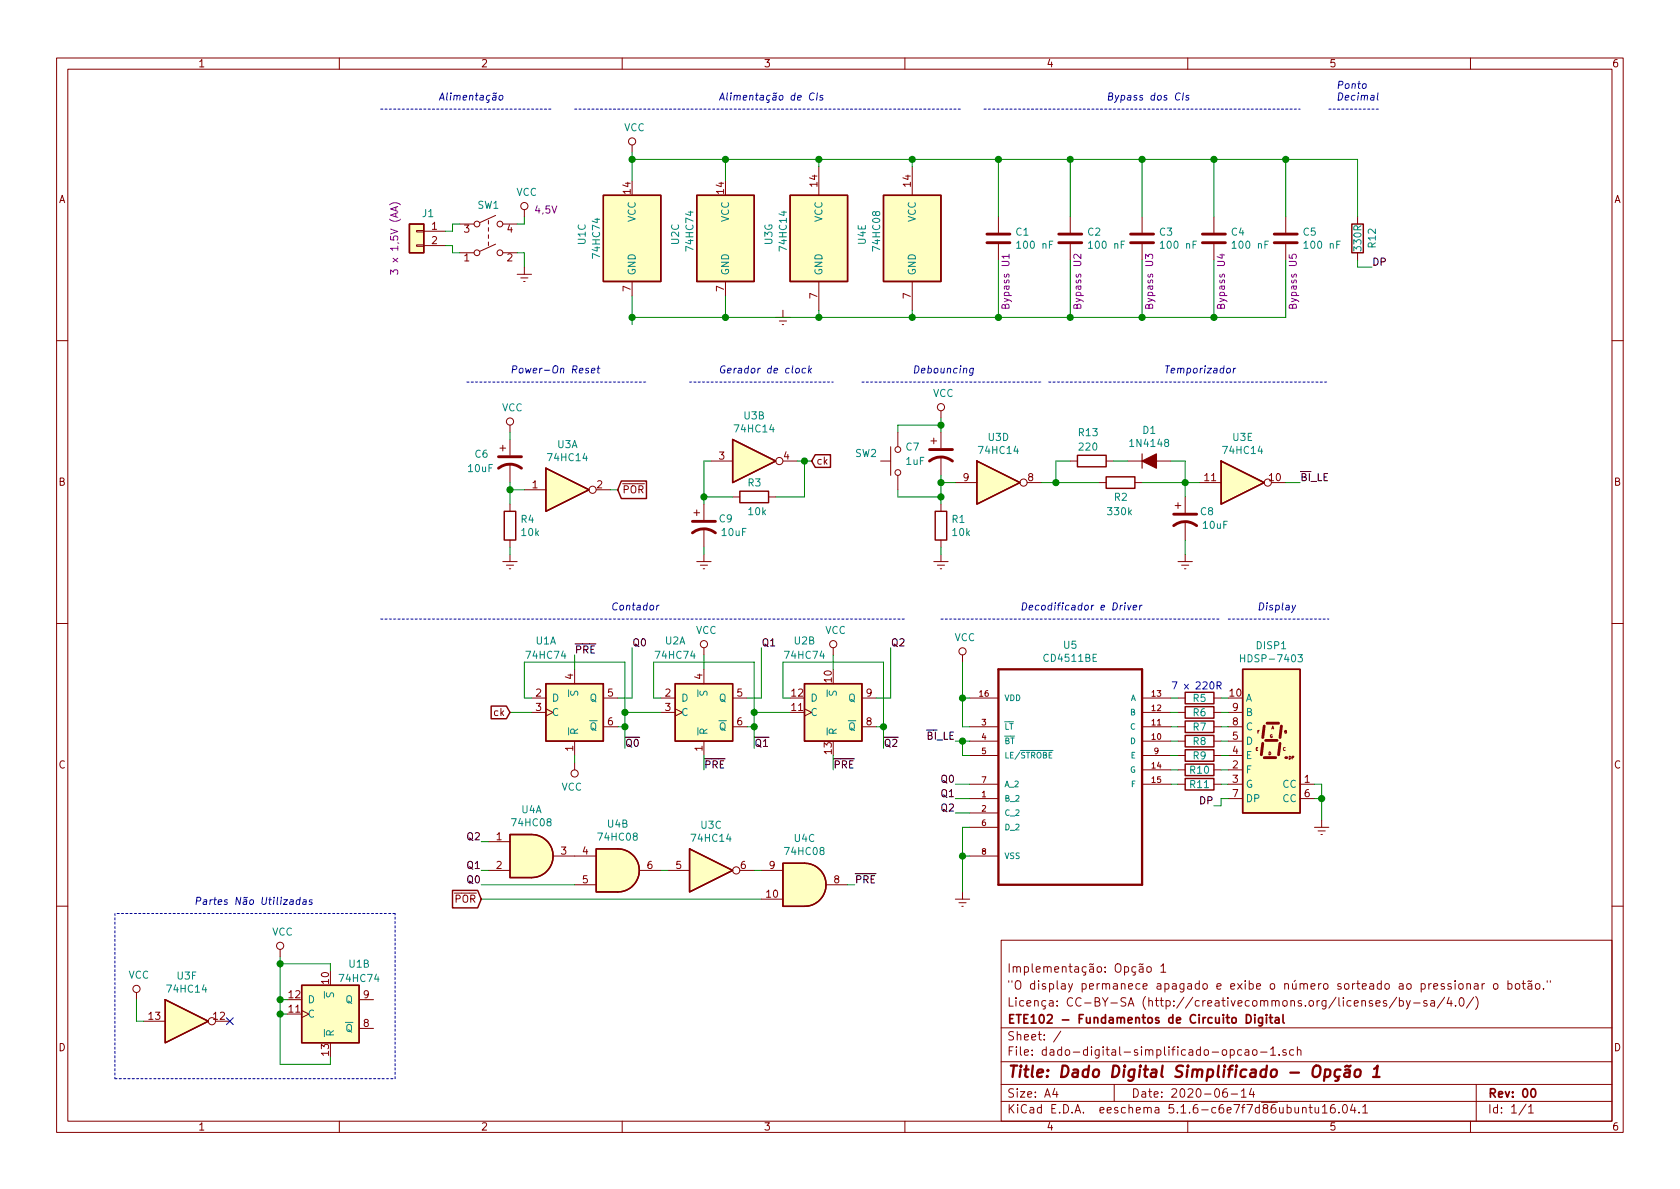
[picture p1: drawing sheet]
<svg xmlns="http://www.w3.org/2000/svg" width="297mm" height="210mm" viewBox="0 0 297 210" stroke-linecap="round" stroke-linejoin="round" font-family="sans-serif">
<g fill="none" stroke="#840000" stroke-width=".18">
<path d="M10 10.3h277v189.9h-277zM12 12.2h273v186.1h-273zM60 10.3v1.9M110 10.3v1.9M160 10.3v1.9M210 10.3v1.9M260 10.3v1.9M144.8 29.5v5M189.2 38.3v2.8M201.9 38.3v2.8M214.6 38.3v2.8M227.3 38.3v2.8"/>
<path d="M111.8 49.8v2.5M128.3 49.8v2.5M144.8 49.8v5.1M189.2 43.2v2.8M201.9 43.2v2.8M214.6 43.2v2.8M227.3 43.2v2.8M10 60.2h2M285 60.2h2M90.2 89.1v1.3M90.2 95.5v1.3M125.7 81.5h3.8"/>
<path d="M138.4 81.5h2.6M212.1 85.3h3.8M224.8 85.3h2.5M10 110.3h2M124.5 118.4v2.5M285 110.3h2M116.8 123.4h2.6M116.8 126h2.6M119.4 125.3l1.2 .7-1.2 .6M124.5 131.1v2.5M129.5 123.4h2.6M129.5 128.5h2.6"/>
<path d="M142.2 125.3l1.3 .7-1.3 .6M152.4 123.4h2.5M152.4 128.5h2.5M171.4 123.4h5.1M171.4 128.5h5.1M171.4 131.1h5.1M171.4 133.6h5.1M171.4 138.7h5.1M201.9 123.4h5.1M201.9 128.5h5.1M201.9 131.1h5.1M201.9 133.6h5.1"/>
<path d="M201.9 138.7h5.1M201.9 126h5.1M201.9 136.1h5.1M118.1 153.9h3.8M130.8 153.9h2.5M171.4 141.2h5.1M171.4 143.8h5.1M171.4 146.3h5.1M171.4 151.4h5.1M10 160.2h2M177 166.3h108v32h-108zM201.5 171h.6v.9"/>
<path d="M202.1 171.3l-.5 .1-.2 .2 .2 .3h.5M202.1 170.4l-.2 .2-.3-.2-.2 .2M202.8 171.1l.2-.2 .5 .2v.7l-.2 .1-.5-.1zM205.3 170.9l.4-.5v1.5M205.3 171.9h.8M242.6 177l-.3-.1-.2 .2v.3l.5 .1v.3h-.5M243.3 177.4l.7-.1-.1-.3-.4-.1-.2 .2 .1 .7h.5M245.1 177l-.3-.1-.2 .2 .1 .3 .4 .1v.3h-.5M246.9 176.3l-1.3 2M247.4 177l.5-.1 .2 .3v.6l-.2 .1-.5-.1M247.4 176.4v1.5M248.6 176.9l.4 1"/>
<path d="M249.4 176.9l-.5 1.4-.3 .1M249.9 177.4h1.2M252.3 177l-.4-.1-.2 .2 .1 .3 .5 .1v.3h-.6M253 177h.6v.9M253.6 177.3l-.5 .1a.29 .29 0 0 0-.2 .2 .29 .29 0 0 0 .2 .3l.5-.1M255.3 174l-.3-.1-.2 .2 .1 .3 .4 .1v.3h-.5M255.4 176.3l-1.3 2M256.2 176.3l-.3 1.1h.9M256.6 174a.37 .37 0 0 0-.6 .1l.1 .3 .5 .1v.1l-.2 .3-.4-.1M256.6 176.9v1M257.3 173.4v.2M257.3 173.9v1"/>
<path d="M257.4 177.8v.1M258 174.1l.2-.2 .4 .2 .1 .5-.1 .2-.4 .1-.2-.1zM258.1 176.6l.2-.2a.8 .8 0 0 1 .6 .8 .8 .8 0 0 1-.6 .7l-.2-.1-.1-.4zM259.4 174.1v-.1a.37 .37 0 0 1 .6 .1v.8M259.4 173.9v1M260.6 176.3l-1.3 2M260.7 174h.6v.9M260.9 176.2a1.71 1.71 0 0 1 0 2.3M261.3 174.3l-.4 .1-.3 .2 .3 .3 .4-.1M262.1 173.9v1M262.5 173.9l-.4 .3M264.1 174.1l.2-.2 .5 .2v.7l-.2 .1-.5-.1z"/>
<path d="M266.6 174l.5-.1 .2 .3-.1 .6h-.6M266.6 173.4v1.5M268 174.1l.2-.2 .4 .2v.7l-.2 .1-.4-.1zM269.1 173.9h.6M269.3 173.4v1.3l.4 .2M270.2 174h.6v.9M270.8 174.3l-.5 .1a.29 .29 0 0 0-.2 .2 .29 .29 0 0 0 .2 .3l.5-.1M270.8 173.4l-.2 .2-.3-.2-.2 .2M271.6 174.1l.2-.2 .4 .2v.7l-.2 .1-.4-.1zM272.9 174.8v.1M273.6 173.4v.3M274.1 173.4v.3"/>
<path d="M285 160.2h2M60 198.3v1.9M110 198.3v1.9M160 198.3v1.9M177 194.8h108M177 191.8h108M177 187.8h108M177 181.8h108M186.5 192.5l-.4 1h1M186.8 193v1M187.6 182.3l-1.3 2M197 191.8v3"/>
<path d="M210 198.3v1.9M216.9 192.5a.62 .62 0 0 0-.7 .7l.1 .7 .2 .1 .5-.1v-.5l-.1-.2-.4-.1-.3 .3M217.5 185.7l.5-.1 .2 .3-.1 .6h-.6M217.7 193.5h1.1M219.5 193l.4-.5v1.5M219.5 194h.8M219.5 185.7l-.4-.1-.3 .3 .1 .6h.6M220.2 185.7h.6v.9M220.8 186h-.5l-.2 .3 .2 .3 .5-.1M221.3 192.5l-.4 1h.9M221.5 185.7l.2-.1 .5 .1v.8l-.3 .1-.4-.1zM221.6 193v1"/>
<path d="M222.9 186h1.1M224.7 185.5l.4-.4v1.5M224.7 186.6h.8M226.2 186.5v.1M227.4 185.7a.37 .37 0 0 0-.6 .1l.1 .2 .5 .2 .1 .1-.3 .3-.4-.1M228.7 185.7l-.4-.1-.3 .3 .1 .6 .2 .1 .4-.1M229.4 185.7a.37 .37 0 0 1 .6 .1v.8M229.4 185.1v1.5M230.3 196l.2-.2 .4 .1v.9M231.4 195.8h.6M231.6 195.3v1.3l.4 .2M232.5 195.8v.8a.37 .37 0 0 0 .6 .1"/>
<path d="M233.1 195.8v1M233.8 195.8l.4-.5v1.5M233.8 196.8h.8M235.9 195.3a.59 .59 0 0 0-.7 .7l.1 .7 .2 .1 .5-.1 .1-.5-.2-.2-.4-.1-.3 .3M236.7 196.7v.1M237.5 195.5l.2-.2a.81 .81 0 0 1 .6 .6 .81 .81 0 0 1-.3 .8l-.1 .1a.79 .79 0 0 1-.4-1.3zM239.1 195.2l-.3 1.1h.9M239.5 195.8v1M240.3 196.7v.1M240.9 195.8l.5-.5v1.5M240.9 196.8h.9M260 198.3v1.9"/>
<path d="M261 191.8v6.5M269.8 195.2l-1.2 2M270.3 195.8l.4-.5v1.5M270.3 196.8h.8"/>
<circle cx="137.8" cy="81.5" r=".63"/>
<circle cx="224.2" cy="85.3" r=".63"/>
<circle cx="130.2" cy="153.9" r=".63"/>
</g>
<g fill="none" stroke="#840000" stroke-width=".3">
<path d="M220.4 179.4a.75 .75 0 0 1 .8 .8 .75 .75 0 0 1-.8 .7zM221.9 179.4v.2M221.9 179.9v1M223.2 179.9v1.2l-.3 .3h-.3M223.9 179.4v.2M223.9 179.9v1M224.4 179.9h.6M224.6 179.4v1.3l.4 .2M226.8 179.4v1.3l.3 .2M223.2 180l-.4-.1-.3 .3 .1 .6 .2 .1 .4-.1M225.5 180h.6v.9M226.1 180.3l-.4 .1-.3 .2 .3 .3 .4-.1"/>
<path d="M270.9 192.6l.1-.1a.81 .81 0 0 1 .6 .6 .81 .81 0 0 1-.3 .8l-.1 .1a.8 .8 0 0 1-.6-.6 .8 .8 0 0 1 .3-.8z"/>
</g>
<path d="M176.5 118.4h25.4v38.1h-25.4zM234.3 189.2a.68 .68 0 0 1 .9 .1v.8a.66 .66 0 0 1-1 .2M234.3 189.1l-.2 2M236.4 190.5l.3 .3-.3 .3h-.3M237 189.2a.67 .67 0 0 0-1 .3l-.1 .6 .2 .2 .2 .1 .6-.1M237.8 189.2h.8v1.2M238.7 189.6l-.7 .1a.4 .4 0 0 0-.3 .3 .4 .4 0 0 0 .2 .4l.7-.1M238.8 188.4l-.3 .2-.3-.2-.4 .2M239.6 189.3a.53 .53 0 0 1 .6-.2 .53 .53 0 0 1 .4 .4l-.1 .6a.54 .54 0 0 1-.5 .4 .54 .54 0 0 1-.5-.4zM242.8 190.4h1.1M243 189l.6-.6-.3 2" fill="none" stroke="#840000" stroke-width=".41"/>
<path d="M185.2 132.7h1M186 133h-.5v1.1h.5" fill="none" stroke="#008484" stroke-width=".18"/>
<g fill="#ffffc2" stroke="#ffffc2" stroke-width=".18">
<path d="M142.2 120.9h10.2v10.2h-10.2z"/>
<path d="M123.2 34.5h10.1v15.3h-10.1z"/>
<path d="M106.7 34.5h10.1v15.3h-10.1z"/>
<path d="M139.7 34.5h10.2v15.3h-10.2z"/>
<path d="M129.5 77.7l7.7 3.8-7.7 3.8z"/>
<path d="M121.9 150.1l7.6 3.8-7.6 3.8z"/>
<path d="M215.9 81.5l7.6 3.8-7.6 3.8z"/>
<path d="M119.4 120.9h10.1v10.2h-10.1z"/>
<path d="M219.7 118.4h10.2v25.4h-10.2z"/>
</g>
<path d="M106.7 34.5h10.1v15.3h-10.1zM123.2 34.5h10.1v15.3h-10.1zM139.7 34.5h10.2v15.3h-10.2zM129.5 77.7l7.7 3.8-7.7 3.8zM89.2 90.4h2v5.1h-2zM215.9 81.5l7.6 3.8-7.6 3.8zM219.7 118.4h10.2v25.4h-10.2zM119.4 120.9h10.1v10.2h-10.1zM142.2 120.9h10.2v10.2h-10.2zM121.9 150.1l7.6 3.8-7.6 3.8z" fill="none" stroke="#840000" stroke-width=".25"/>
<g fill="none" stroke="#840000" stroke-width=".51">
<path d="M187.2 42.9h4.1M187.2 41.4h4.1M199.9 42.9h4.1M199.9 41.4h4.1M212.6 42.9h4.1M212.6 41.4h4.1M225.3 42.9h4.1M225.3 41.4h4.1M223.3 131.4l-.3 2.1M223.5 134h2.1M223.5 128.4l-.2 2M223.8 130.9h2"/>
<path d="M224 127.9h2.1M226.3 131.4l-.2 2.1M226.6 128.4l-.3 2"/>
</g>
<path d="M191.1 45v.7l-.9-.7-.4 .2 .2 .5M202.5 45.7v-.7l.5 .4 .1-.4h.5l.2 .2-.1 .5M215.7 45.1h.8M216.1 44.9v.8l-.9-.3M227.9 45v.6l.6 .1-.1-.5 .3-.2h.3l.2 .2-.1 .5" fill="none" stroke="#840084" stroke-width=".18"/>
<circle cx="227.3" cy="134" r=".25" fill="#840000"/>
<g fill="none" stroke="#840000" stroke-width=".18">
<path d="M81.3 39.6h2.5M86.4 39v.6M87.6 38.1l-2.8 1.3M88.9 39.6h2.5M92.7 37.1v1.2M111.8 25.6v1.3M161.3 29.5v5M176.5 38.3v2.8M240 38.3v1.3M73.7 43.3h1.2v.3h-1.2zM73.7 40.8h1.2v.2h-1.2zM74.9 40.9h3.8"/>
<path d="M74.9 43.4h3.8M81.3 44.7h2.5M86.4 40.3v.6M86.4 41.5v.7M86.4 42.8v.6M87.6 43.2l-2.8 1.2M88.9 44.7h2.5M91.4 48.5h2.6M92.1 49.1h1.2M92.6 49.8h.2M92.7 47.2v1.3M137.2 56.1h2.5"/>
<path d="M137.8 56.8h1.3M138.3 57.4h.3M138.4 54.9v1.2M161.3 49.8v5.1M176.5 43.2v2.8M240 44.7v1.3M88.4 79.2h1M88.9 78.7v1.1M90.2 75.2v1.2M90.2 77.7v2.8M157.5 79v5.1M158.7 76.4v2.6"/>
<path d="M164.6 78h1M165.1 77.5v1M166.4 72.6v1.3M166.4 76.4v2.8M88.9 99.3h2.5M89.5 99.9h1.3M90.2 82v3.3M90.2 98v1.3M92.7 86.6h3.8M105.4 86.6h2.5M122.7 90.7h1M123.2 99.3h2.5"/>
<path d="M123.2 90.2v1M123.8 99.9h1.3M124.5 89.1v2.8M124.5 93.5v3.3M124.5 98v1.3M129.5 87.9h1.3M135.9 87.9h1.3M155.7 81.5h1.8M158.7 84.1v2.5M165.1 99.3h2.5M165.7 99.9h1.3M166.4 80.8v3.3"/>
<path d="M166.4 89.1v1.3M166.4 95.5v1.3M166.4 98v1.3M168.9 85.3h3.8M181.6 85.3h2.5M189.2 81.5h1.3M194.3 85.3h1.3M195.6 81.5h1.2M199.4 81.5h7.6M200.7 85.3h1.2M207.8 89.4h1M208.3 99.3h2.5"/>
<path d="M208.3 88.9v1M208.9 99.9h1.3M209.5 87.9v2.8M209.5 92.2v3.3M209.5 98v1.3M90 100.6h.3M101.6 118.4v2.5M124.3 100.6h.3M124.5 114.5v1.3M147.3 114.5v1.3M166.2 100.6h.3M170.2 115.8v1.3"/>
<path d="M209.4 100.6h.3M94 126h2.5M94 123.4h2.5M96.5 125.3l1.3 .7-1.3 .6M101.6 131.1v2.5M101.6 134.9v1.2M106.7 128.5h2.5M106.7 123.4h2.5M208.3 138.7h1.2M208.3 136.1h1.2M208.3 133.6h1.2M208.3 131.1h1.2"/>
<path d="M208.3 128.5h1.2M208.3 126h1.2M208.3 123.4h1.2M214.6 138.7h1.3M214.6 136.1h1.3M214.6 133.6h1.3M214.6 131.1h1.3M214.6 128.5h1.3M214.6 126h1.3M214.6 123.4h1.3M217.2 138.7h2.5M217.2 136.1h2.5"/>
<path d="M217.2 133.6h2.5M217.2 131.1h2.5M217.2 128.5h2.5M217.2 126h2.5M229.9 138.7h2.5M86.4 153.9h3.8M86.4 148.8h3.8M97.8 151.4h7.6M101.6 156.5h3.8M113 153.9h3.8M134.6 159h3.8M134.6 153.9h3.8"/>
<path d="M146 156.5h3.9M168.9 159h2.5M169.5 159.6h1.3M170.2 157.7v1.3M217.2 141.2h2.5M229.9 141.2h2.5M232.4 146.3h2.5M233 146.9h1.3M233.6 147.6h.2M233.7 145v1.3M24.1 175.5v1.3M49.5 167.9v1.3"/>
<path d="M53.3 178.7l1.3 .6-1.3 .7M63.5 176.8h2.5M170.1 160.3h.2M25.4 180.6h3.8M38.1 180.6h2.5M63.5 181.9h2.5"/>
<circle cx="84.3" cy="39.6" r=".51"/>
<circle cx="88.4" cy="39.6" r=".51"/>
<circle cx="92.7" cy="36.4" r=".63"/>
<circle cx="111.8" cy="25" r=".63"/>
<circle cx="84.3" cy="44.7" r=".51"/>
<circle cx="88.4" cy="44.7" r=".51"/>
<circle cx="90.2" cy="74.5" r=".63"/>
<circle cx="158.8" cy="79.5" r=".51"/>
<circle cx="166.4" cy="72" r=".63"/>
<circle cx="104.8" cy="86.6" r=".63"/>
<circle cx="158.8" cy="83.6" r=".51"/>
<circle cx="181" cy="85.3" r=".63"/>
<circle cx="124.5" cy="113.9" r=".63"/>
<circle cx="147.3" cy="113.9" r=".63"/>
<circle cx="170.2" cy="115.2" r=".63"/>
<circle cx="101.6" cy="136.8" r=".63"/>
<circle cx="24.1" cy="174.9" r=".63"/>
<circle cx="49.5" cy="167.3" r=".63"/>
<circle cx="37.5" cy="180.6" r=".63"/>
</g>
<path d="M219.3 115.8v1.2M219.3 116.4h.8M229.5 115.8h.8l-.5 .5 .4 .1v.5l-.2 .1-.5-.1" fill="none" stroke="#008484" stroke-width=".18"/>
<g fill="#ffffc2" stroke="#ffffc2" stroke-width=".18">
<path d="M96.5 120.9h10.2v10.2h-10.2z"/>
<path d="M53.3 174.2h10.2v10.2h-10.2z"/>
<path d="M172.7 81.5l7.6 3.8-7.6 3.8z"/>
<path d="M29.2 176.8l7.6 3.8-7.6 3.8z"/>
<path d="M72.4 39.6h2.5v5.1h-2.5z"/>
<path d="M156.2 34.5h10.2v15.3h-10.2z"/>
<path d="M142.2 152.6a3.8 3.8 0 0 1 3.8 3.9 3.8 3.8 0 0 1-3.8 3.8z"/>
<path d="M138.4 152.6h3.8v7.7h-3.8z"/>
<path d="M109.2 150.1a3.8 3.8 0 0 1 3.8 3.8 3.8 3.8 0 0 1-3.8 3.8z"/>
<path d="M105.4 150.1h3.8v7.6h-3.8z"/>
<path d="M94 147.6a3.8 3.8 0 0 1 3.8 3.8 3.8 3.8 0 0 1-3.8 3.8z"/>
<path d="M90.2 147.6h3.8v7.6h-3.8z"/>
<path d="M96.5 82.8l7.6 3.8-7.6 3.8z"/>
</g>
<g fill="none" stroke="#840000" stroke-width=".25">
<path d="M72.4 39.6h2.5v5.1h-2.5zM156.2 34.5h10.2v15.3h-10.2zM239 39.6h2v5.1h-2zM96.5 82.8l7.6 3.8-7.6 3.8zM109.9 85.1h4.4v3.1h-4.4l-.7-1.6zM130.8 86.9h5.1v2h-5.1zM144.1 80.4h2.7v2.2h-2.7l-.6-1.1zM165.4 90.4h2v5.1h-2zM172.7 81.5l7.6 3.8-7.6 3.8zM190.5 80.5h5.1v2h-5.1zM195.6 84.3h5.1v2.1h-5.1zM86.8 124.9h2.7l.7 1.1-.7 1.1h-2.7z"/>
<path d="M96.5 120.9h10.2v10.2h-10.2zM209.5 130h5.1v2.1h-5.1zM209.5 132.6h5.1v2h-5.1zM209.5 135.1h5.1v2.1h-5.1zM209.5 137.7h5.1v2h-5.1zM209.5 127.5h5.1v2h-5.1zM209.5 125h5.1v2h-5.1zM209.5 122.4h5.1v2.1h-5.1zM80 157.4h4.5l.6 1.6-.6 1.5h-4.5zM90.2 147.6h3.8a3.8 3.8 0 0 1 3.8 3.8 3.8 3.8 0 0 1-3.8 3.8h-3.8zM105.4 150.1h3.8a3.8 3.8 0 0 1 3.8 3.8 3.8 3.8 0 0 1-3.8 3.8h-3.8zM138.4 152.6h3.8a3.8 3.8 0 0 1 3.8 3.9 3.8 3.8 0 0 1-3.8 3.8h-3.8z"/>
<path d="M29.2 176.8l7.6 3.8-7.6 3.8zM53.3 174.2h10.2v10.2h-10.2z"/>
</g>
<path d="M174.5 42.9h4.1M174.5 41.4h4.1M164.3 79.5h4.1M88.1 82.8a3.3 3.3 0 0 1 4.1 0M88.1 80.8h4.1M122.4 94.2a3.3 3.3 0 0 1 4.1 0M122.4 92.2h4.1M164.3 81.5a3.3 3.3 0 0 1 4.1 0M207.5 93a3.3 3.3 0 0 1 4.1 0M207.5 90.9h4.1" fill="none" stroke="#840000" stroke-width=".51"/>
<path d="M201.9 80.3v2.5" fill="none" stroke="#840000" stroke-width=".2"/>
<path d="M201.9 81.5l2.6-1.2v2.5z" fill="#840000" stroke="#840000" stroke-width=".2"/>
<path d="M68.9 36.2a1.47 1.47 0 0 1 1.9 0M70.3 36.5l-1.2 .5 1.2 .4M69.1 48.5v-.8l.4 .4 .2-.3h.5l.1 .1-.1 .6M178.4 45.3h-1.3l.4 .4M178.4 45v.7" fill="none" stroke="#840084" stroke-width=".18"/>
<g fill="none" stroke="#0000c2" stroke-width=".18" stroke-dasharray=".4 .4">
<path d="M67.3 19.3h30.5M101.6 19.3h68.6M174 19.3h55.9M234.9 19.3h8.9M82.5 67.6h31.8M121.9 67.6h25.4M152.4 67.6h31.7M185.4 67.6h49.5M67.3 109.5h92.7M166.4 109.5h49.5M217.2 109.5h17.7M20.3 161.5v29.2"/>
<path d="M69.8 161.5h-49.5M20.3 190.7h49.5M69.8 190.7v-29.2"/>
</g>
<g fill="none" stroke="#008400" stroke-width=".18">
<path d="M81.3 39.6h-1.3v1.3h-1.3M92.7 38.3v1.3h-1.3M111.8 28.2h128.2v10.1M111.8 26.9v5.1M128.3 28.2v3.8M144.8 28.2v1.3M161.3 28.2v1.3M176.5 28.2v10.1M189.2 28.2v10.1M201.9 28.2v10.1M214.6 28.2v10.1M227.3 28.2v10.1"/>
<path d="M78.7 43.4h1.3v1.3h1.3M91.4 44.7h1.3v2.5M111.8 52.3v5.1M128.3 52.3v3.8M144.8 54.9v1.2M161.3 54.9v1.2M176.5 46v10.1M189.2 46v10.1M201.9 46v10.1M214.6 46v10.1M227.3 46v10.1h-115.5M240 46v1.2h2.6"/>
<path d="M90.2 76.4v1.3M166.4 75.2h-7.7v1.2M166.4 73.9v2.5M90.2 86.6h2.5M90.2 85.3v3.8M90.2 96.8v1.2M107.9 86.6h1.3M124.5 87.9h5M124.5 96.8v1.2M125.7 81.5h-1.2v7.6M141 81.5h2.5M142.2 81.5v6.4h-5"/>
<path d="M158.7 86.6v1.3h7.7M166.4 85.3h2.5M166.4 84.1v5M166.4 96.8v1.2M184.1 85.3h10.2M189.2 81.5h-2.5v3.8M196.8 81.5h2.6M201.9 85.3h10.2M207 81.5h2.5v6.4M209.5 95.5v2.5M227.3 85.3h2.6M101.6 115.8v2.6"/>
<path d="M111.8 114.5v8.9h-2.6M124.5 115.8v2.6M134.6 114.5v8.9h-2.5M147.3 115.8v2.6M157.5 114.5v8.9h-2.6M170.2 117.1v11.4h1.2M90.2 126h3.8M94 123.4h-1.3v-6.3h17.8v15.2M101.6 133.6v1.3M109.2 128.5h1.3M110.5 126h6.3M116.8 123.4h-1.2v-6.3h17.7v15.2"/>
<path d="M124.5 133.6v2.5M132.1 128.5h1.2M133.3 126h6.4M139.7 123.4h-1.3v-6.3h17.8v15.2M147.3 133.6v2.5M154.9 128.5h1.3M168.9 131.1h2.5M168.9 138.7h2.5M170.2 131.1v2.5h1.2M170.2 123.4h1.2M207 133.6h1.3M207 131.1h1.3"/>
<path d="M207 126h1.3M207 138.7h1.3M207 128.5h1.3M207 123.4h1.3M207 136.1h1.3M215.9 133.6h1.3M215.9 131.1h1.3M215.9 126h1.3M215.9 138.7h1.3M215.9 128.5h1.3M215.9 123.4h1.3M215.9 136.1h1.3"/>
<path d="M232.4 138.7h1.3v6.3M85.1 148.8h1.3M85.1 153.9h1.3M85.1 156.5h16.5M85.1 159h49.5M116.8 153.9h1.3M133.3 153.9h1.3M149.9 156.5h1.2M168.9 141.2h2.5M168.9 143.8h2.5M170.2 151.4h1.2M171.4 146.3h-1.2v11.4"/>
<path d="M217.2 141.2h-1.3v1.3h-1.3M232.4 141.2h1.3M24.1 176.8v3.8h1.3M49.5 170.4h8.9v1.3M49.5 169.2v19h8.9v-1.3M49.5 176.8h1.3M49.5 179.3h1.3"/>
</g>
<g fill="none" stroke="#0000c2" stroke-width=".18">
<path d="M88.4 16.9h.3l.2 .2v.4l-.3 .2-.3-.1-.1-.1zM144 16.6a.61 .61 0 0 0-.9 .3 .61 .61 0 0 0 .5 .8l.2-.1M144.5 16.4l-.1 1.3M145.5 16.9h-.3l-.2 .1v.2l.4 .1v.3h-.5M208.7 16.6a.61 .61 0 0 0-.9 .3 .61 .61 0 0 0 .5 .8l.3-.1M209.2 16.4l-.1 1.3M210.2 16.9h-.3l-.2 .1 .1 .2 .4 .1-.1 .3h-.5M241 14.9l.2-.1 .3 .1v.5l-.1 .2h-.3l-.2-.1zM243.6 16.4l-.1 1.1 .2 .2M104.1 65.2h-.5v.1l.4 .3v.3h-.5M104.6 65.5l.6-.1v-.2l-.4-.1-.2 .2v.6h.5M105.6 65.1h.5"/>
<path d="M105.8 64.7l-.1 1.1 .3 .2M140.8 65.2l.3-.1 .2 .1v.5l-.3 .3-.3-.1-.1-.2zM142.5 65.2l-.4-.1-.3 .2 .1 .6h.5M143.1 64.7l-.2 1.3M143.1 65.5l.3 .5M143.5 65.1l-.5 .5M172.1 65.1l-.1 1-.3 .3-.3-.1M172.1 65.2l-.3-.1-.3 .2v.6h.5M217 65.2l.2-.1 .3 .1v.5l-.1 .2-.3 .1-.2-.2zM218.1 65.1l-.1 .9M218.5 65.1l-.4 .2M116.2 107l-.1 .9"/>
<path d="M116.5 107l-.4 .3M198.9 107l-.1 .9M199 106.6l-.1 .1M199.4 107l.2 .9 .4-.9M200.4 107.4l.6-.1-.1-.2h-.4l-.2 .6 .2 .2 .4-.1M201.6 107l-.2 .9M201.9 107l-.4 .3M229.1 107l-.6 1.2-.2 .1M215.2 121.2l.6-.1v-.4l-.1-.1h-.5v1.2M215.5 121.2l.4 .6M53 159.2l-.3-.1-.3 .2 .1 .6h.4M53.1 158.7l-.2 1.2"/>
<path d="M53.6 159.2h.5v.7M54.2 159.4l-.6 .1-.1 .3 .1 .1h.5M55.2 159.2l-.3-.1-.2 .2 .4 .3v.3h-.5"/>
</g>
<g fill="#008400" stroke="#008400" stroke-width=".25">
<circle cx="189.2" cy="28.2" r=".51"/>
<circle cx="90.2" cy="86.6" r=".51"/>
<circle cx="176.5" cy="28.2" r=".51"/>
<circle cx="110.5" cy="126" r=".51"/>
<circle cx="124.5" cy="87.9" r=".51"/>
<circle cx="176.5" cy="56.1" r=".51"/>
<circle cx="170.2" cy="151.4" r=".51"/>
<circle cx="111.8" cy="28.2" r=".51"/>
<circle cx="133.4" cy="126" r=".51"/>
<circle cx="209.6" cy="85.3" r=".51"/>
<circle cx="142.2" cy="81.5" r=".51"/>
<circle cx="49.5" cy="170.4" r=".51"/>
<circle cx="166.4" cy="87.9" r=".51"/>
<circle cx="201.9" cy="28.2" r=".51"/>
<circle cx="49.5" cy="176.8" r=".51"/>
<circle cx="111.8" cy="56.1" r=".51"/>
<circle cx="49.5" cy="179.3" r=".51"/>
<circle cx="186.7" cy="85.3" r=".51"/>
<circle cx="214.6" cy="28.2" r=".51"/>
<circle cx="110.5" cy="128.5" r=".51"/>
<circle cx="128.3" cy="56.1" r=".51"/>
<circle cx="156.2" cy="128.5" r=".51"/>
<circle cx="133.4" cy="128.5" r=".51"/>
<circle cx="144.8" cy="56.1" r=".51"/>
<circle cx="161.3" cy="28.2" r=".51"/>
<circle cx="161.3" cy="56.1" r=".51"/>
<circle cx="227.3" cy="28.2" r=".51"/>
<circle cx="214.6" cy="56.1" r=".51"/>
<circle cx="170.2" cy="131.1" r=".51"/>
<circle cx="201.9" cy="56.1" r=".51"/>
<circle cx="144.8" cy="28.2" r=".51"/>
<circle cx="166.4" cy="75.2" r=".51"/>
<circle cx="170.2" cy="123.4" r=".51"/>
<circle cx="166.4" cy="85.3" r=".51"/>
<circle cx="128.3" cy="28.2" r=".51"/>
<circle cx="189.2" cy="56.1" r=".51"/>
<circle cx="233.7" cy="141.2" r=".51"/>
</g>
<path d="M40 180l1.2 1.2M41.2 180l-1.2 1.2" fill="none" stroke="#000084" stroke-width=".18"/>
<text font-size="2.8" fill="#840000" x="178" y="190.5">Title: Dado Digital Simplificado - Opção 1</text>
<g font-size="2.1" fill="#840000">
<text x="178" y="172">Implementação: Opção 1</text>
<text x="178" y="178">Licença: CC-BY-SA (http://creativecommons.org/licenses/by-sa/4.0/)</text>
<text x="178" y="175">&quot;O display permanece apagado e exibe o número sorteado ao pressionar o botão.&quot;</text>
<text x="178" y="184">Sheet: /</text>
<text x="178" y="181">ETE102 - Fundamentos de Circuito Digital</text>
<text x="178" y="186.7">File: dado-digital-simplificado-opcao-1.sch</text>
<text x="178" y="196.9">KiCad E.D.A. eeschema 5.1.6-c6e7f7d86ubuntu16.04.1</text>
<text x="178" y="194.1">Size: A4</text>
<text x="200" y="194.1">Date: 2020-06-14</text>
<text x="263" y="194.1">Rev: 00</text>
<text x="263" y="196.9">Id: 1/1</text>
</g>
<g font-size="1.8" fill="#840000">
<text x="35" y="11.9">1</text>
<text x="85" y="11.9">2</text>
<text x="135" y="11.9">3</text>
<text x="185" y="11.9">4</text>
<text x="235" y="11.9">5</text>
<text x="285" y="11.9">6</text>
<text x="10.4" y="35.9">A</text>
<text x="111.5" y="34.2" transform="rotate(-90 111.5 34.2)">14</text>
<text x="128" y="34.2" transform="rotate(-90 128 34.2)">14</text>
<text x="144.5" y="33" transform="rotate(-90 144.5 33)">14</text>
<text x="161" y="33" transform="rotate(-90 161 33)">14</text>
<text x="285.4" y="35.9">A</text>
<text x="76.4" y="40.6">1</text>
<text x="82.1" y="41.1">3</text>
<text x="89.7" y="41.1">4</text>
<text x="76.4" y="43.2">2</text>
<text x="82.1" y="46.2">1</text>
<text x="89.7" y="46.2">2</text>
<text x="111.5" y="51.5" transform="rotate(-90 111.5 51.5)">7</text>
<text x="128" y="51.5" transform="rotate(-90 128 51.5)">7</text>
<text x="144.5" y="52.8" transform="rotate(-90 144.5 52.8)">7</text>
<text x="161" y="52.8" transform="rotate(-90 161 52.8)">7</text>
<text x="127.2" y="81.3">3</text>
<text x="138.6" y="81.3">4</text>
<text x="144.3" y="82.2">ck</text>
<text x="10.4" y="85.9">B</text>
<text x="94.1" y="86.4">1</text>
<text x="105.6" y="86.4">2</text>
<text x="110" y="87.2">POR</text>
<text x="170.3" y="85.1">9</text>
<text x="181.8" y="85.1">8</text>
<text x="213" y="85.1">11</text>
<text x="224.5" y="85.1">10</text>
<text x="285.4" y="85.9">B</text>
<text x="94.8" y="123.2">2</text>
<text x="94.8" y="125.7">3</text>
<text x="101.3" y="120.1" transform="rotate(-90 101.3 120.1)">4</text>
<text x="107.5" y="123.2">5</text>
<text x="117.6" y="123.2">2</text>
<text x="117.6" y="125.7">3</text>
<text x="124.2" y="120.1" transform="rotate(-90 124.2 120.1)">4</text>
<text x="130.3" y="123.2">5</text>
<text x="140" y="125.7">11</text>
<text x="140" y="123.2">12</text>
<text x="147.1" y="120.6" transform="rotate(-90 147.1 120.6)">10</text>
<text x="153.2" y="123.2">9</text>
<text x="217.5" y="123.2">10</text>
<text x="218" y="125.7">9</text>
<text x="87.4" y="126.6">ck</text>
<text x="107.5" y="128.3">6</text>
<text x="130.3" y="128.3">6</text>
<text x="153.2" y="128.3">8</text>
<text x="218" y="130.8">5</text>
<text x="218" y="128.3">8</text>
<text x="10.4" y="135.9">C</text>
<text x="101.3" y="132.8" transform="rotate(-90 101.3 132.8)">1</text>
<text x="124.2" y="132.8" transform="rotate(-90 124.2 132.8)">1</text>
<text x="147.1" y="133.3" transform="rotate(-90 147.1 133.3)">13</text>
<text x="218" y="135.9">2</text>
<text x="218" y="133.3">4</text>
<text x="285.4" y="135.9">C</text>
<text x="218" y="138.4">3</text>
<text x="218" y="141">7</text>
<text x="230.7" y="138.4">1</text>
<text x="230.7" y="141">6</text>
<text x="87.8" y="148.6">1</text>
<text x="87.8" y="153.7">2</text>
<text x="99.2" y="151.1">3</text>
<text x="103" y="151.1">4</text>
<text x="114.5" y="153.7">6</text>
<text x="119.5" y="153.7">5</text>
<text x="131" y="153.7">6</text>
<text x="136" y="153.7">9</text>
<text x="80.5" y="159.6">POR</text>
<text x="103" y="156.2">5</text>
<text x="135.6" y="158.7">10</text>
<text x="147.5" y="156.2">8</text>
<text x="58.2" y="173.9" transform="rotate(-90 58.2 173.9)">10</text>
<text x="51.1" y="179.1">11</text>
<text x="51.1" y="176.5">12</text>
<text x="64.3" y="176.5">9</text>
<text x="10.4" y="185.9">D</text>
<text x="26.3" y="180.3">13</text>
<text x="37.8" y="180.3">12</text>
<text x="64.3" y="181.6">8</text>
<text x="285.4" y="185.9">D</text>
<text x="58.2" y="186.6" transform="rotate(-90 58.2 186.6)">13</text>
<text x="35" y="199.9">1</text>
<text x="85" y="199.9">2</text>
<text x="135" y="199.9">3</text>
<text x="185" y="199.9">4</text>
<text x="235" y="199.9">5</text>
<text x="285" y="199.9">6</text>
</g>
<g font-size="1.8" fill="#0000c2">
<text x="77.5" y="17.8">Alimentação</text>
<text x="127" y="17.8">Alimentação de CIs</text>
<text x="195.6" y="17.8">Bypass dos CIs</text>
<text x="236.2" y="15.7">Ponto</text>
<text x="236.2" y="17.8">Decimal</text>
<text x="90.2" y="66">Power-On Reset</text>
<text x="127" y="66">Gerador de clock</text>
<text x="161.3" y="66">Debouncing</text>
<text x="205.7" y="66">Temporizador</text>
<text x="107.9" y="107.9">Contador</text>
<text x="180.3" y="107.9">Decodificador e Driver</text>
<text x="222.2" y="107.9">Display</text>
<text x="207" y="121.9">7 x 220R</text>
<text x="34.3" y="160">Partes Não Utilizadas</text>
</g>
<g font-size="1.8" fill="#008484">
<text x="110.3" y="23.2">VCC</text>
<text x="91.3" y="34.6">VCC</text>
<text x="74.7" y="38.4">J1</text>
<text x="84.5" y="36.9">SW1</text>
<text x="112.4" y="39.3" transform="rotate(-90 112.4 39.3)">VCC</text>
<text x="128.9" y="39.3" transform="rotate(-90 128.9 39.3)">VCC</text>
<text x="145.4" y="39.3" transform="rotate(-90 145.4 39.3)">VCC</text>
<text x="161.9" y="39.3" transform="rotate(-90 161.9 39.3)">VCC</text>
<text x="179.7" y="41.7">C1</text>
<text x="192.4" y="41.7">C2</text>
<text x="205.1" y="41.7">C3</text>
<text x="217.8" y="41.7">C4</text>
<text x="230.5" y="41.7">C5</text>
<text x="103.6" y="43.2" transform="rotate(-90 103.6 43.2)">U1C</text>
<text x="106.1" y="45.4" transform="rotate(-90 106.1 45.4)">74HC74</text>
<text x="120.1" y="43.2" transform="rotate(-90 120.1 43.2)">U2C</text>
<text x="122.6" y="44.1" transform="rotate(-90 122.6 44.1)">74HC74</text>
<text x="136.6" y="43.3" transform="rotate(-90 136.6 43.3)">U3G</text>
<text x="139.1" y="44.1" transform="rotate(-90 139.1 44.1)">74HC14</text>
<text x="153.1" y="43.2" transform="rotate(-90 153.1 43.2)">U4E</text>
<text x="155.6" y="44.1" transform="rotate(-90 155.6 44.1)">74HC08</text>
<text x="180.1" y="44">100 nF</text>
<text x="192.8" y="44">100 nF</text>
<text x="205.5" y="44">100 nF</text>
<text x="218.2" y="44">100 nF</text>
<text x="230.9" y="44">100 nF</text>
<text x="240.7" y="44.2" transform="rotate(-90 240.7 44.2)">330R</text>
<text x="243.3" y="43.8" transform="rotate(-90 243.3 43.8)">R12</text>
<text x="112.4" y="48.8" transform="rotate(-90 112.4 48.8)">GND</text>
<text x="128.9" y="48.8" transform="rotate(-90 128.9 48.8)">GND</text>
<text x="145.4" y="48.8" transform="rotate(-90 145.4 48.8)">GND</text>
<text x="161.9" y="48.8" transform="rotate(-90 161.9 48.8)">GND</text>
<text x="164.9" y="70.2">VCC</text>
<text x="88.7" y="72.7">VCC</text>
<text x="130.1" y="76.5">74HC14</text>
<text x="131.6" y="74.2">U3B</text>
<text x="174.8" y="78">U3D</text>
<text x="190.8" y="77.1">R13</text>
<text x="202.1" y="76.7">D1</text>
<text x="218" y="78">U3E</text>
<text x="82.9" y="83.5">10uF</text>
<text x="84" y="80.9">C6</text>
<text x="97.1" y="81.6">74HC14</text>
<text x="98.6" y="79.2">U3A</text>
<text x="151.2" y="80.8">SW2</text>
<text x="160.2" y="79.7">C7</text>
<text x="160.2" y="82.2">1uF</text>
<text x="173.3" y="80.3">74HC14</text>
<text x="190.9" y="79.7">220</text>
<text x="200.1" y="79">1N4148</text>
<text x="216.5" y="80.3">74HC14</text>
<text x="132.3" y="86">R3</text>
<text x="197.1" y="88.6">R2</text>
<text x="92.2" y="92.5">R4</text>
<text x="92.3" y="94.8">10k</text>
<text x="127.2" y="92.4">C9</text>
<text x="127.7" y="94.8">10uF</text>
<text x="132.4" y="91.1">10k</text>
<text x="168.4" y="92.5">R1</text>
<text x="168.5" y="94.8">10k</text>
<text x="196" y="91.1">330k</text>
<text x="212.3" y="91.1">C8</text>
<text x="212.8" y="93.5">10uF</text>
<text x="94.8" y="114">U1A</text>
<text x="117.6" y="114">U2A</text>
<text x="123" y="112.1">VCC</text>
<text x="140.5" y="114">U2B</text>
<text x="145.9" y="112.1">VCC</text>
<text x="168.8" y="113.4">VCC</text>
<text x="93.3" y="116.5">74HC74</text>
<text x="116.2" y="116.5">74HC74</text>
<text x="139" y="116.5">74HC74</text>
<text x="184.8" y="117">CD4511BE</text>
<text x="188.1" y="114.7">U5</text>
<text x="220.1" y="117.1">HDSP-7403</text>
<text x="222.2" y="114.8">DISP1</text>
<text x="97.5" y="124.1">D</text>
<text x="102.2" y="123.1" transform="rotate(-90 102.2 123.1)">S</text>
<text x="104.3" y="124.1">Q</text>
<text x="120.4" y="124.1">D</text>
<text x="125.1" y="123.1" transform="rotate(-90 125.1 123.1)">S</text>
<text x="127.2" y="124.1">Q</text>
<text x="143.3" y="124.1">D</text>
<text x="148" y="123.1" transform="rotate(-90 148 123.1)">S</text>
<text x="150" y="124.1">Q</text>
<text x="211" y="124.1">R5</text>
<text x="220.2" y="124.1">A</text>
<text x="97.5" y="126.6">C</text>
<text x="102.2" y="130" transform="rotate(-90 102.2 130)">R</text>
<text x="104.3" y="129.2">Q</text>
<text x="120.4" y="126.6">C</text>
<text x="125.1" y="130" transform="rotate(-90 125.1 130)">R</text>
<text x="127.2" y="129.2">Q</text>
<text x="143.3" y="126.6">C</text>
<text x="148" y="130" transform="rotate(-90 148 130)">R</text>
<text x="150" y="129.2">Q</text>
<text x="211" y="131.7">R8</text>
<text x="211" y="129.2">R7</text>
<text x="211" y="126.7">R6</text>
<text x="220.2" y="131.7">D</text>
<text x="220.2" y="129.2">C</text>
<text x="220.2" y="126.6">B</text>
<text x="210.5" y="136.8">R10</text>
<text x="211" y="134.3">R9</text>
<text x="220.2" y="136.8">F</text>
<text x="220.2" y="134.2">E</text>
<text x="92.2" y="143.8">U4A</text>
<text x="99.3" y="139.8">VCC</text>
<text x="210.5" y="139.4">R11</text>
<text x="220.2" y="139.3">G</text>
<text x="220.2" y="141.9">DP</text>
<text x="226.8" y="139.3">CC</text>
<text x="226.8" y="141.9">CC</text>
<text x="90.8" y="146.1">74HC08</text>
<text x="106" y="148.7">74HC08</text>
<text x="107.5" y="146.3">U4B</text>
<text x="122.5" y="148.9">74HC14</text>
<text x="124" y="146.6">U3C</text>
<text x="140.5" y="148.9">U4C</text>
<text x="139" y="151.2">74HC08</text>
<text x="48.1" y="165.4">VCC</text>
<text x="22.7" y="173.1">VCC</text>
<text x="31.3" y="173.2">U3F</text>
<text x="60.3" y="173.7">74HC74</text>
<text x="61.7" y="171.1">U1B</text>
<text x="29.8" y="175.5">74HC14</text>
<text x="54.4" y="180">C</text>
<text x="54.4" y="177.4">D</text>
<text x="59.1" y="176.4" transform="rotate(-90 59.1 176.4)">S</text>
<text x="61.1" y="177.4">Q</text>
<text x="59.1" y="183.4" transform="rotate(-90 59.1 183.4)">R</text>
<text x="61.1" y="182.5">Q</text>
</g>
<g font-size="1.8" fill="#840084">
<text x="94.7" y="37.8">4,5V</text>
<text x="70.4" y="47.5" transform="rotate(-90 70.4 47.5)">3 x 1,5V (AA)</text>
<text x="178.5" y="54.3" transform="rotate(-90 178.5 54.3)">Bypass U1</text>
<text x="191.2" y="54.3" transform="rotate(-90 191.2 54.3)">Bypass U2</text>
<text x="203.9" y="54.3" transform="rotate(-90 203.9 54.3)">Bypass U3</text>
<text x="216.6" y="54.3" transform="rotate(-90 216.6 54.3)">Bypass U4</text>
<text x="229.3" y="54.3" transform="rotate(-90 229.3 54.3)">Bypass U5</text>
</g>
<g font-size="1.8">
<text x="242.6" y="47">DP</text>
<text x="229.9" y="85.1">BI_LE</text>
<text x="101.6" y="115.6">PRE</text>
<text x="111.8" y="114.3">Q0</text>
<text x="134.6" y="114.3">Q1</text>
<text x="157.5" y="114.3">Q2</text>
<text x="163.9" y="130.8">BI_LE</text>
<text x="110.5" y="132.1">Q0</text>
<text x="124.5" y="135.9">PRE</text>
<text x="133.3" y="132.1">Q1</text>
<text x="147.3" y="135.9">PRE</text>
<text x="156.2" y="132.1">Q2</text>
<text x="166.5" y="138.4">Q0</text>
<text x="166.5" y="141">Q1</text>
<text x="166.5" y="143.5">Q2</text>
<text x="212.2" y="142.2">DP</text>
<text x="82.7" y="148.6">Q2</text>
<text x="82.7" y="153.7">Q1</text>
<text x="82.7" y="156.2">Q0</text>
<text x="151.1" y="156.2">PRE</text>
</g>
<g font-size="1.4" fill="#840000">
<text x="173.2" y="123.2">16</text>
<text x="203.7" y="123.2">13</text>
<text x="203.7" y="125.7">12</text>
<text x="173.6" y="128.3">3</text>
<text x="173.6" y="130.8">4</text>
<text x="203.7" y="128.3">11</text>
<text x="203.7" y="130.8">10</text>
<text x="173.6" y="133.3">5</text>
<text x="203.7" y="135.9">14</text>
<text x="204.1" y="133.3">9</text>
<text x="173.6" y="138.4">7</text>
<text x="173.6" y="141">1</text>
<text x="173.6" y="143.5">2</text>
<text x="203.7" y="138.4">15</text>
<text x="173.6" y="146">6</text>
<text x="173.6" y="151.1">8</text>
</g>
<g font-size="1.4" fill="#008484">
<text x="177.5" y="123.9">VDD</text>
<text x="199.9" y="123.9">A</text>
<text x="177.5" y="129">LT</text>
<text x="177.5" y="131.6">BT</text>
<text x="199.9" y="126.5">B</text>
<text x="199.9" y="129">C</text>
<text x="199.9" y="131.6">D</text>
<text x="177.5" y="134.1">LE/STROBE</text>
<text x="199.8" y="136.6">G</text>
<text x="200" y="134.1">E</text>
<text x="177.5" y="139.2">A_2</text>
<text x="177.5" y="141.7">B_2</text>
<text x="200.1" y="139.2">F</text>
<text x="177.5" y="144.3">C_2</text>
<text x="177.5" y="146.8">D_2</text>
<text x="177.5" y="151.9">VSS</text>
</g>
<g font-size=".7" fill="#840000">
<text x="222.3" y="129.7">F</text>
<text x="224.5" y="130.4">G</text>
<text x="224.8" y="128.9">A</text>
<text x="227.1" y="129.7">B</text>
<text x="222" y="132.7">E</text>
<text x="224.3" y="133.5">D</text>
<text x="226.8" y="132.7">C</text>
<text x="227.9" y="134.3">DP</text>
</g>
</svg>
